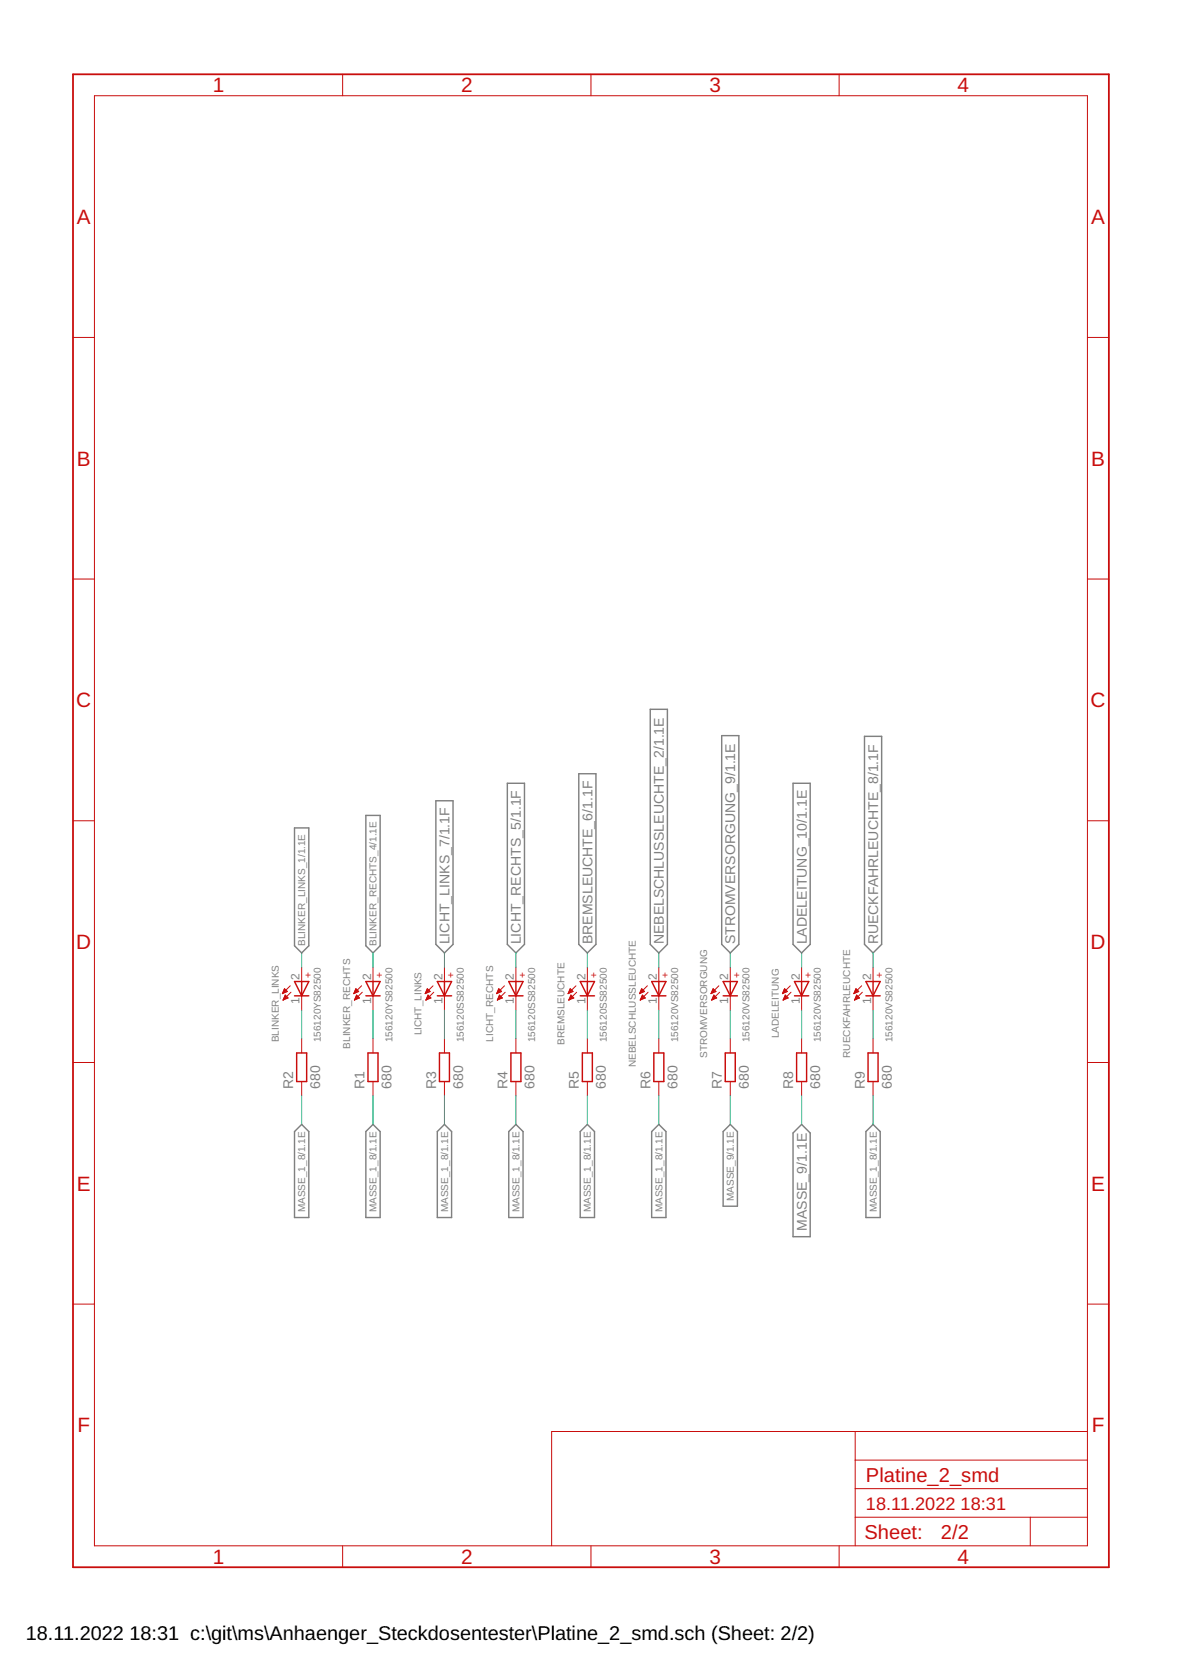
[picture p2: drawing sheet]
<svg xmlns="http://www.w3.org/2000/svg" width="210mm" height="297mm" viewBox="0 0 210 297" stroke-linecap="round" stroke-linejoin="round" font-family="sans-serif">
<g fill="none" stroke="#808080" stroke-width=".25">
<path d="M90.2 139.2h3v28.7l-1.5 1.5-1.5-1.5zM102.9 137.5h3v30.4l-1.5 1.5-1.5-1.5zM115.6 126.1h3v41.8l-1.5 1.5-1.5-1.5zM128.3 130.8h3v37.1l-1.5 1.5-1.5-1.5zM140.9 139.2h3.1v28.7l-1.5 1.5-1.6-1.5zM153.6 130.9h3.1v37l-1.5 1.5-1.6-1.5zM52.3 147.2h2.6v20.9l-1.3 1.3-1.3-1.3zM65 144.9h2.6v23.2l-1.3 1.3-1.3-1.3zM77.5 142.3h3v25.6l-1.5 1.5-1.5-1.5zM53.6 199.9l1.3 1.2v15.3h-2.6v-15.3zM66.3 199.9l1.3 1.2v15.3h-2.6v-15.3zM129.8 199.9l1.3 1.2v13.3h-2.6v-13.3z"/>
<path d="M142.5 199.9l1.5 1.5v18.4h-3.1v-18.4zM77.7 201.1l1.3-1.2 1.3 1.2v15.3h-2.6zM90.4 201.1l1.3-1.2 1.3 1.2v15.3h-2.6zM103.1 201.1l1.3-1.2 1.3 1.2v15.3h-2.6zM115.8 201.1l1.3-1.2 1.3 1.2v15.3h-2.6zM153.9 201.1l1.3-1.2 1.2 1.2v15.3h-2.5z"/>
</g>
<g fill="none" stroke="#c90d0c" stroke-width=".18">
<path d="M16.8 17h176.5v257.8h-176.5zM60.9 13.2v3.8M105 13.2v3.8M149.1 13.2v3.8M13 60h3.8M193.3 60h3.8M13 102.9h3.8M193.3 102.9h3.8M13 145.9h3.8M193.3 145.9h3.8M50.2 176.6h.2M50.3 176.4h.4"/>
<path d="M50.3 176.3h.6M50.3 177.8h.1M50.4 177.6h.2M50.4 176.2h.6M50.4 176.1h.5M50.4 177.5h.5M50.5 175.9h.3M50.5 177.4h.7M50.5 175.8h.1M50.5 177.3h.6M50.6 175.7l.5 .6-.9 .3zM50.6 177.1h.3"/>
<path d="M50.6 177h.2M50.7 176.9h.1M50.7 176.9l-.4 .9M50.7 176.9l.5 .5M51.2 177.4l-.9 .4M51.6 175.2l-1.4 1.4M51.7 176.4l-1.4 1.4M53.6 171.9v2.6M53.6 177v2.6M62.9 176.6h.2M63 176.4h.4M63 176.3h.6"/>
<path d="M63 177.8h.1M63.1 176.2h.6M63.1 177.6h.2M63.1 176.1h.5M63.1 177.5h.5M63.2 175.9h.3M63.2 177.4h.7M63.2 175.8h.1M63.2 177.3h.6M63.2 175.7l.6 .6-.9 .3zM63.3 177.1h.3M63.3 177h.2"/>
<path d="M63.4 176.9h.1M63.4 176.9l-.4 .9M63.4 176.9l.5 .5M63.9 177.4l-.9 .4M64.3 175.2l-1.4 1.4M64.4 176.4l-1.4 1.4M66.3 171.9v2.6M66.3 177v2.6M75.6 176.6h.2M75.6 176.4h.5M75.7 176.3h.6M75.7 177.8h.1"/>
<path d="M75.8 176.2h.6M75.8 177.6h.2M75.8 176.1h.5M75.8 177.5h.5M75.9 175.9h.3M75.9 177.4h.7M75.9 177.3h.6M75.9 175.8h.1M75.9 175.7l.6 .6-.9 .3zM76 177.1h.3M76 177h.2M76.1 176.9h.1"/>
<path d="M76.1 176.9l-.4 .9M76.1 176.9l.5 .5M76.6 177.4l-.9 .4M77 175.2l-1.4 1.4M77.1 176.4l-1.4 1.4M79 171.9v2.6M79 177v2.6M88.3 176.6h.2M88.3 176.4h.5M88.4 176.3h.6M88.4 177.8h.1M88.5 176.2h.6"/>
<path d="M88.5 177.6h.2M88.5 177.5h.5M88.5 176.1h.5M88.6 175.9h.3M88.6 177.4h.7M88.6 175.8h.1M88.6 177.3h.6M88.6 175.7l.6 .6-.9 .3zM88.7 177.1h.3M88.7 177h.2M88.8 176.9h.1M88.8 176.9l-.4 .9"/>
<path d="M88.8 176.9l.5 .5M89.3 177.4l-.9 .4M89.7 175.2l-1.4 1.4M89.8 176.4l-1.4 1.4M91.7 171.9v2.6M91.7 177v2.6M101 176.6h.2M101 176.4h.4M101.1 177.8h.1M101.1 176.3h.6M101.2 176.2h.6M101.2 177.6h.2"/>
<path d="M101.2 176.1h.5M101.2 177.5h.5M101.3 175.9h.3M101.3 177.4h.7M101.3 175.8h.1M101.3 177.3h.6M101.3 175.7l.6 .6-.9 .3zM101.4 177.1h.3M101.4 177h.2M101.5 176.9h.1M101.5 176.9l-.4 .9M101.5 176.9l.5 .5"/>
<path d="M102 177.4l-.9 .4M102.4 175.2l-1.4 1.4M102.5 176.4l-1.4 1.4M104.4 171.9v2.6M104.4 177v2.6M113.7 176.6h.2M113.7 176.4h.4M113.8 176.3h.6M113.8 177.8h.1M113.9 176.2h.6M113.9 177.6h.2M113.9 176.1h.5"/>
<path d="M113.9 177.5h.5M114 175.9h.2M114 177.4h.7M114 175.8h.1M114 177.3h.6M114 177.1h.4M114 175.7l.6 .6-.9 .3zM114.1 177h.2M114.2 176.9h.1M114.2 176.9l-.4 .9M114.2 176.9l.5 .5M114.7 177.4l-.9 .4"/>
<path d="M115.1 175.2l-1.4 1.4M115.2 176.4l-1.4 1.4M117.1 171.9v2.6M117.1 177v2.6M126.4 176.6h.2M126.4 176.4h.4M126.5 176.3h.6M126.5 177.8h.1M126.6 176.2h.6M126.6 177.6h.2M126.6 176.1h.5M126.6 177.5h.5"/>
<path d="M126.6 177.4h.8M126.7 175.9h.2M126.7 175.8h.1M126.7 177.3h.6M126.7 177.1h.4M126.7 175.7l.6 .6-.9 .3zM126.8 177h.2M126.9 176.9h.1M126.9 176.9l-.4 .9M126.9 176.9l.5 .5M127.4 177.4l-.9 .4M127.8 175.2l-1.4 1.4"/>
<path d="M127.9 176.4l-1.4 1.4M129.8 171.9v2.6M129.8 177v2.6M139.1 176.6h.2M139.1 176.4h.4M139.2 176.3h.6M139.2 177.8h.1M139.2 177.6h.3M139.3 176.2h.6M139.3 176.1h.5M139.3 177.5h.5M139.3 175.9h.3"/>
<path d="M139.3 177.4h.8M139.4 175.8h.1M139.4 177.3h.6M139.4 177.1h.4M139.4 175.7l.6 .6-.9 .3zM139.5 177h.2M139.6 176.9h.1M139.6 176.9l-.4 .9M139.6 176.9l.5 .5-.9 .4M140.5 175.2l-1.4 1.4M140.6 176.4l-1.4 1.4M142.5 171.9v2.6"/>
<path d="M142.5 177v2.6M151.8 176.6h.2M151.8 176.4h.4M151.9 176.3h.6M151.9 177.8h.1M151.9 176.2h.7M151.9 177.6h.3M152 176.1h.5M152 177.5h.5M152 175.9h.3M152 177.4h.8M152.1 175.8h.1"/>
<path d="M152.1 177.3h.6M152.1 175.7l.5 .6-.9 .3zM152.1 177.1h.4M152.2 177h.2M152.3 176.9h.1M152.3 176.9l-.4 .9M152.3 176.9l.5 .5M152.8 177.4l-.9 .4M153.1 175.2l-1.4 1.4M153.3 176.4l-1.4 1.4M155.2 171.9v2.6M155.2 177v2.6"/>
<path d="M13 188.9h3.8M53.6 184.6v2.6M53.6 192.3v2.5M66.3 184.6v2.6M66.3 192.3v2.5M79 184.6v2.6M79 192.3v2.5M91.7 184.6v2.6M91.7 192.3v2.5M104.4 184.6v2.6M104.4 192.3v2.5M117.1 184.6v2.6"/>
<path d="M117.1 192.3v2.5M129.8 184.6v2.6M129.8 192.3v2.5M142.5 184.6v2.6M142.5 192.3v2.5M155.2 184.6v2.6M155.2 192.3v2.5M193.3 188.9h3.8M13 231.8h3.8M193.3 231.8h3.8M152 254.5v20.3M152 259.5h41.3"/>
<path d="M193.3 254.5h-95.3v20.3M60.9 274.8v3.8M105 274.8v3.8M149.1 274.8v3.8M152 269.7h41.3M152 264.6h41.3M183.1 269.7v5.1"/>
</g>
<path d="M13 13.2h184.1v265.4h-184.1z" fill="none" stroke="#c90d0c" stroke-width=".32"/>
<g fill="none" stroke="#c90d0c" stroke-width=".25">
<path d="M52.3 174.5h2.6l-1.3 2.5zM52.3 177h2.6M53.6 174.5v2.5M65 177h2.6M65 174.5h2.6l-1.3 2.5zM66.3 174.5v2.5M77.7 177h2.6M77.7 174.5h2.6l-1.3 2.5zM79 174.5v2.5M90.4 177h2.6M90.4 174.5h2.6l-1.3 2.5zM91.7 174.5v2.5"/>
<path d="M103.1 177h2.6M103.1 174.5h2.6l-1.3 2.5zM104.4 174.5v2.5M115.8 177h2.6M115.8 174.5h2.6l-1.3 2.5zM117.1 174.5v2.5M128.5 177h2.6M128.5 174.5h2.6l-1.3 2.5zM129.8 174.5v2.5M141.2 177h2.5M141.2 174.5h2.5l-1.2 2.5zM142.5 174.5v2.5"/>
<path d="M153.9 177h2.5M153.9 174.5h2.5l-1.2 2.5zM155.2 174.5v2.5M52.7 187.2h1.8v5.1h-1.8zM65.4 187.2h1.8v5.1h-1.8zM78.1 187.2h1.8v5.1h-1.8zM90.8 187.2h1.8v5.1h-1.8zM103.5 187.2h1.8v5.1h-1.8zM116.2 187.2h1.8v5.1h-1.8zM128.9 187.2h1.8v5.1h-1.8zM141.6 187.2h1.8v5.1h-1.8zM154.3 187.2h1.8v5.1h-1.8z"/>
</g>
<g fill="none" stroke="#0dab76" stroke-width=".18">
<path d="M53.6 169.4v2.5M53.6 179.6v5M66.3 169.4v2.5M66.3 179.6v5M79 169.4v2.5M79 179.6v5M91.7 169.4v2.5M91.7 179.6v5M104.4 169.4v2.5M104.4 179.6v5M117.1 169.4v2.5M117.1 179.6v5"/>
<path d="M129.8 169.4v2.5M129.8 179.6v5M142.5 169.4v2.5M142.5 179.6v5M155.2 169.4v2.5M155.2 179.6v5M53.6 194.8v5.1M66.3 194.8v5.1M79 194.8v5.1M91.7 194.8v5.1M104.4 194.8v5.1M117.1 194.8v5.1"/>
<path d="M129.8 194.8v5.1M142.5 194.8v5.1M155.2 194.8v5.1"/>
</g>
<g font-size="3.7" fill="#c90d0c">
<text x="37.8" y="16.4">1</text>
<text x="82" y="16.4">2</text>
<text x="126.1" y="16.4">3</text>
<text x="170.2" y="16.4">4</text>
<text x="13.7" y="39.8">A</text>
<text x="193.9" y="39.8">A</text>
<text x="13.7" y="82.8">B</text>
<text x="193.9" y="82.8">B</text>
<text x="13.5" y="125.7">C</text>
<text x="193.8" y="125.7">C</text>
<text x="13.5" y="168.7">D</text>
<text x="193.8" y="168.7">D</text>
<text x="13.7" y="211.6">E</text>
<text x="193.9" y="211.6">E</text>
<text x="13.8" y="254.6">F</text>
<text x="194.1" y="254.6">F</text>
<text x="37.8" y="278">1</text>
<text x="82" y="278">2</text>
<text x="126.1" y="278">3</text>
<text x="170.2" y="278">4</text>
</g>
<g font-size="3.6" fill="#c90d0c">
<text x="153.9" y="263.4">Platine_2_smd</text>
<text x="153.7" y="273.6">Sheet:</text>
<text x="167.2" y="273.5">2/2</text>
</g>
<g font-size="3.5">
<text x="4.6" y="291.4">18.11.2022</text>
<text x="23" y="291.4">18:31 c:\git\ms\Anhaenger_Steckdosentester\Platine_2_smd.sch (Sheet: 2/2)</text>
</g>
<g font-size="3.2" fill="#c90d0c">
<text x="153.9" y="268.4">18.11.2022</text>
<text x="170.7" y="268.4">18:31</text>
</g>
<g font-size="2.5" fill="#808080">
<text x="79.9" y="167.9" transform="rotate(-90 79.9 167.9)">LICHT_LINKS_7/1.1F</text>
<text x="92.6" y="167.9" transform="rotate(-90 92.6 167.9)">LICHT_RECHTS_5/1.1F</text>
<text x="105.3" y="167.9" transform="rotate(-90 105.3 167.9)">BREMSLEUCHTE_6/1.1F</text>
<text x="118" y="167.9" transform="rotate(-90 118 167.9)">NEBELSCHLUSSLEUCHTE_2/1.1E</text>
<text x="130.7" y="167.9" transform="rotate(-90 130.7 167.9)">STROMVERSORGUNG_9/1.1E</text>
<text x="143.4" y="167.9" transform="rotate(-90 143.4 167.9)">LADELEITUNG_10/1.1E</text>
<text x="156.1" y="167.9" transform="rotate(-90 156.1 167.9)">RUECKFAHRLEUCHTE_8/1.1F</text>
<text x="52.1" y="193.5" transform="rotate(-90 52.1 193.5)">R2</text>
<text x="56.9" y="193.5" transform="rotate(-90 56.9 193.5)">680</text>
<text x="64.8" y="193.5" transform="rotate(-90 64.8 193.5)">R1</text>
<text x="69.6" y="193.5" transform="rotate(-90 69.6 193.5)">680</text>
<text x="77.5" y="193.5" transform="rotate(-90 77.5 193.5)">R3</text>
<text x="82.3" y="193.5" transform="rotate(-90 82.3 193.5)">680</text>
<text x="90.2" y="193.5" transform="rotate(-90 90.2 193.5)">R4</text>
<text x="95" y="193.5" transform="rotate(-90 95 193.5)">680</text>
<text x="102.9" y="193.5" transform="rotate(-90 102.9 193.5)">R5</text>
<text x="107.7" y="193.5" transform="rotate(-90 107.7 193.5)">680</text>
<text x="115.6" y="193.5" transform="rotate(-90 115.6 193.5)">R6</text>
<text x="120.4" y="193.5" transform="rotate(-90 120.4 193.5)">680</text>
<text x="128.3" y="193.5" transform="rotate(-90 128.3 193.5)">R7</text>
<text x="133.1" y="193.5" transform="rotate(-90 133.1 193.5)">680</text>
<text x="141" y="193.5" transform="rotate(-90 141 193.5)">R8</text>
<text x="145.8" y="193.5" transform="rotate(-90 145.8 193.5)">680</text>
<text x="153.7" y="193.5" transform="rotate(-90 153.7 193.5)">R9</text>
<text x="158.5" y="193.5" transform="rotate(-90 158.5 193.5)">680</text>
<text x="143.4" y="218.8" transform="rotate(-90 143.4 218.8)">MASSE_9/1.1E</text>
</g>
<g font-size="2.1" fill="#808080">
<text x="53.2" y="178.6" transform="rotate(-90 53.2 178.6)">1</text>
<text x="53.2" y="174.1" transform="rotate(-90 53.2 174.1)">2</text>
<text x="65.9" y="178.6" transform="rotate(-90 65.9 178.6)">1</text>
<text x="65.9" y="174.1" transform="rotate(-90 65.9 174.1)">2</text>
<text x="78.6" y="178.6" transform="rotate(-90 78.6 178.6)">1</text>
<text x="78.6" y="174.1" transform="rotate(-90 78.6 174.1)">2</text>
<text x="91.3" y="178.6" transform="rotate(-90 91.3 178.6)">1</text>
<text x="91.3" y="174.1" transform="rotate(-90 91.3 174.1)">2</text>
<text x="104" y="178.6" transform="rotate(-90 104 178.6)">1</text>
<text x="104" y="174.1" transform="rotate(-90 104 174.1)">2</text>
<text x="116.7" y="178.6" transform="rotate(-90 116.7 178.6)">1</text>
<text x="116.7" y="174.1" transform="rotate(-90 116.7 174.1)">2</text>
<text x="129.4" y="178.6" transform="rotate(-90 129.4 178.6)">1</text>
<text x="129.4" y="174.1" transform="rotate(-90 129.4 174.1)">2</text>
<text x="142.1" y="178.6" transform="rotate(-90 142.1 178.6)">1</text>
<text x="142.1" y="174.1" transform="rotate(-90 142.1 174.1)">2</text>
<text x="154.8" y="178.6" transform="rotate(-90 154.8 178.6)">1</text>
<text x="154.8" y="174.1" transform="rotate(-90 154.8 174.1)">2</text>
</g>
<g font-size="1.8" fill="#808080">
<text x="54.2" y="168.1" transform="rotate(-90 54.2 168.1)">BLINKER_LINKS_1/1.1E</text>
<text x="66.9" y="168.1" transform="rotate(-90 66.9 168.1)">BLINKER_RECHTS_4/1.1E</text>
<text x="49.5" y="185.3" transform="rotate(-90 49.5 185.3)">BLINKER_LINKS</text>
<text x="57" y="185.3" transform="rotate(-90 57 185.3)">156120YS82500</text>
<text x="69.7" y="185.3" transform="rotate(-90 69.7 185.3)">156120YS82500</text>
<text x="74.9" y="184.1" transform="rotate(-90 74.9 184.1)">LICHT_LINKS</text>
<text x="82.4" y="185.3" transform="rotate(-90 82.4 185.3)">156120SS82500</text>
<text x="87.6" y="185.2" transform="rotate(-90 87.6 185.2)">LICHT_RECHTS</text>
<text x="95.1" y="185.3" transform="rotate(-90 95.1 185.3)">156120SS82500</text>
<text x="100.3" y="185.7" transform="rotate(-90 100.3 185.7)">BREMSLEUCHTE</text>
<text x="107.8" y="185.3" transform="rotate(-90 107.8 185.3)">156120SS82500</text>
<text x="120.5" y="185.3" transform="rotate(-90 120.5 185.3)">156120VS82500</text>
<text x="133.2" y="185.3" transform="rotate(-90 133.2 185.3)">156120VS82500</text>
<text x="138.4" y="184.6" transform="rotate(-90 138.4 184.6)">LADELEITUNG</text>
<text x="145.9" y="185.3" transform="rotate(-90 145.9 185.3)">156120VS82500</text>
<text x="158.6" y="185.3" transform="rotate(-90 158.6 185.3)">156120VS82500</text>
<text x="62.2" y="186.4" transform="rotate(-90 62.2 186.4)">BLINKER_RECHTS</text>
<text x="113" y="189.7" transform="rotate(-90 113 189.7)">NEBELSCHLUSSLEUCHTE</text>
<text x="125.7" y="188" transform="rotate(-90 125.7 188)">STROMVERSORGUNG</text>
<text x="151.1" y="188.1" transform="rotate(-90 151.1 188.1)">RUECKFAHRLEUCHTE</text>
<text x="54.2" y="215.5" transform="rotate(-90 54.2 215.5)">MASSE_1_8/1.1E</text>
<text x="66.9" y="215.5" transform="rotate(-90 66.9 215.5)">MASSE_1_8/1.1E</text>
<text x="79.6" y="215.5" transform="rotate(-90 79.6 215.5)">MASSE_1_8/1.1E</text>
<text x="92.3" y="215.5" transform="rotate(-90 92.3 215.5)">MASSE_1_8/1.1E</text>
<text x="105" y="215.5" transform="rotate(-90 105 215.5)">MASSE_1_8/1.1E</text>
<text x="117.7" y="215.5" transform="rotate(-90 117.7 215.5)">MASSE_1_8/1.1E</text>
<text x="130.4" y="213.5" transform="rotate(-90 130.4 213.5)">MASSE_9/1.1E</text>
<text x="155.8" y="215.5" transform="rotate(-90 155.8 215.5)">MASSE_1_8/1.1E</text>
</g>
<g font-size="1.8" fill="#c90d0c">
<text x="55.3" y="173.9" transform="rotate(-90 55.3 173.9)">+</text>
<text x="68" y="173.9" transform="rotate(-90 68 173.9)">+</text>
<text x="80.7" y="173.9" transform="rotate(-90 80.7 173.9)">+</text>
<text x="93.4" y="173.9" transform="rotate(-90 93.4 173.9)">+</text>
<text x="106.1" y="173.9" transform="rotate(-90 106.1 173.9)">+</text>
<text x="118.8" y="173.9" transform="rotate(-90 118.8 173.9)">+</text>
<text x="131.5" y="173.9" transform="rotate(-90 131.5 173.9)">+</text>
<text x="144.2" y="173.9" transform="rotate(-90 144.2 173.9)">+</text>
<text x="156.9" y="173.9" transform="rotate(-90 156.9 173.9)">+</text>
</g>
</svg>
